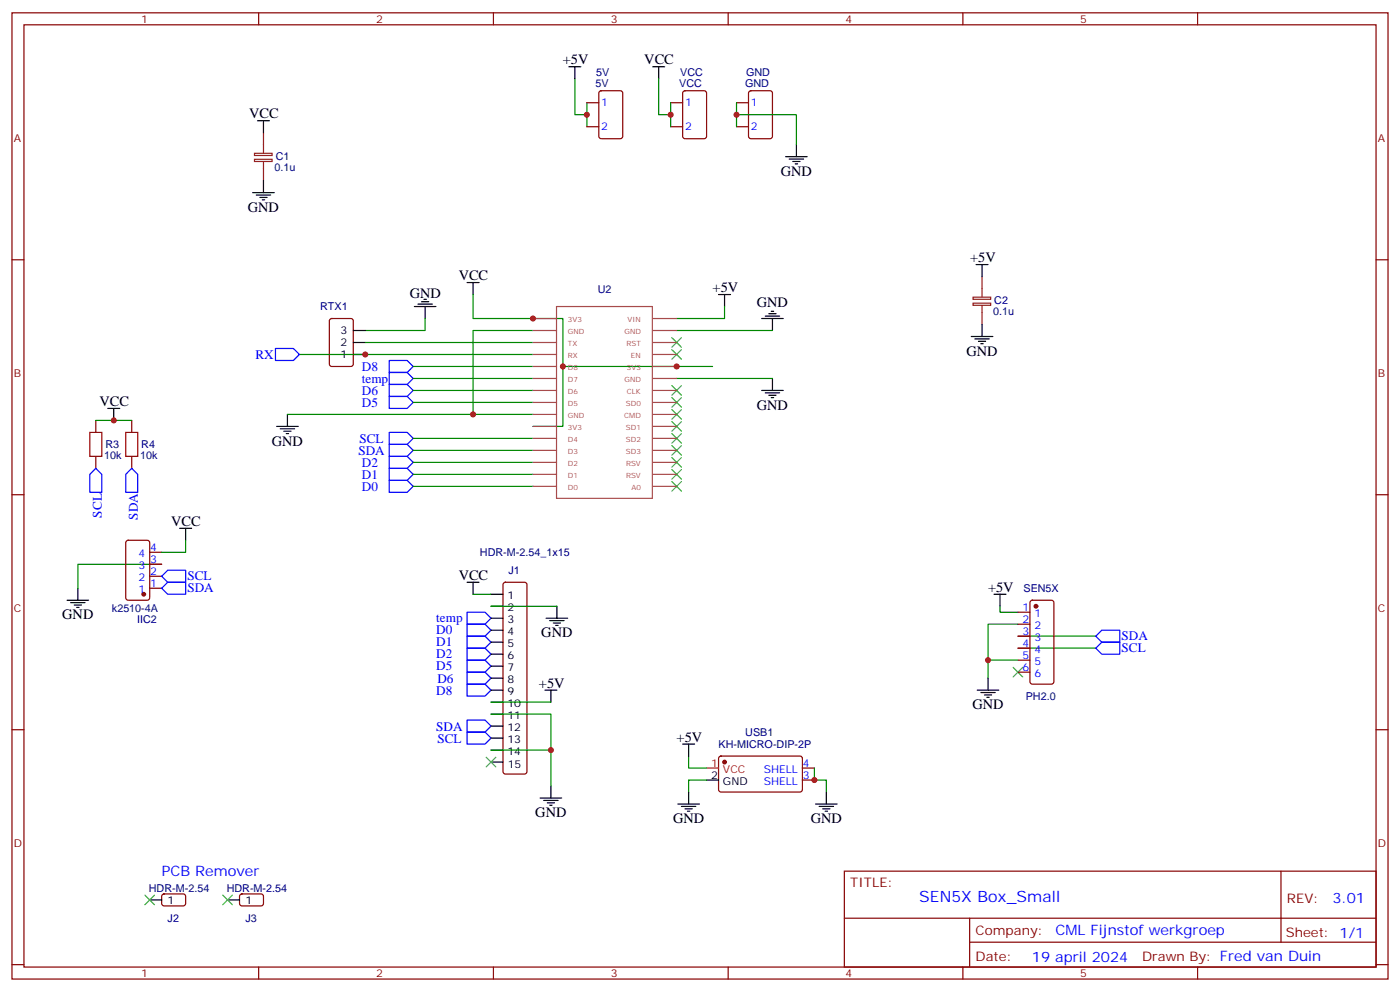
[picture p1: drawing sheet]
<svg xmlns="http://www.w3.org/2000/svg" width="412mm" height="292mm" viewBox="0 0 412 292" stroke-linecap="round" stroke-linejoin="round" font-family="sans-serif">
<g fill="none" stroke="#870000" stroke-width=".35">
<path d="M3.5 3.8h405.4v284.3h-405.4zM7.1 7.3h398.2v277.3h-398.2zM76.2 3.8v3.5M145.3 3.8v3.5M214.5 3.8v3.5M283.6 3.8v3.5M352.8 3.8v3.5M172.9 30.2h3.5M172.9 37.3h3.5M176.6 26.9l.5-.2h5.6l.7 .4v13l-.4 .7h-5.9l-.7-.4v-13zM197.6 30.2h3.5M197.6 37.3h3.5"/>
<path d="M201.3 26.9l.5-.2h5.6l.7 .4v13l-.4 .7h-5.9l-.7-.4v-13zM217 30.2h3.5M217 37.3h3.5M220.7 26.9l.5-.2h5.6l.7 .4v13l-.4 .7h-5.9l-.7-.4v-13zM3.5 76.4h3.6M405.3 76.4h3.6M97.2 93.9l.5-.2h5.7l.6 .5 .1 12.9-.5 .7h-5.9l-.6-.4-.1-13zM28.2 123.7v3.5M28.2 134.3v3.5M38.8 123.7v3.5M38.8 134.3v3.5M3.5 145.6h3.6"/>
<path d="M37.3 159.2l.4-.2h5.7l.6 .4 .1 16.5-.5 .7h-5.9l-.6-.4-.1-16.5zM405.3 145.6h3.6M44.1 173.1h3.5M44.1 169.6h3.5M44.1 166.1h3.5M44.1 162.5h3.5M148.4 171.6l.5-.3h5.6l.5 .3 .2 .4v55.1l-.2 .5-.5 .2h-5.6l-.5-.2-.2-.5v-55.1zM303.6 176.8l.5-.2h5.6l.7 .5v23.5l-.4 .7h-5.9l-.7-.4v-23.6zM299.9 180.2h3.5M299.9 183.7h3.5M299.9 187.2h3.5M299.9 190.7h3.5"/>
<path d="M299.9 194.3h3.5M299.9 197.8h3.5M3.5 214.7h3.6M405.3 214.7h3.6M211.9 222.7l.5-.2 23.5 .1 .5 .6-.1 9.4-.6 .5-23.6-.1-.4-.6v-9.2zM236.4 229.6h3.5M236.4 226h3.5M248.7 256.4h156.6v28.2h-156.6zM377.3 256.4v20.9M47.9 263.3l.4-.2h5.9l.5 .7-.1 2.4-.6 .4-5.9-.1-.5-.6v-2.1zM70.8 263.3l.5-.2h5.9l.4 .7-.1 2.4-.6 .4-5.9-.1-.4-.6v-2.1zM248.7 270.2h156.5"/>
<path d="M285.6 277.3h119.6M285.6 270.2v14.1M3.5 283.9h3.6M76.2 284.6v3.5M145.3 284.6v3.5M214.5 284.6v3.5M283.6 284.6v3.5M352.8 284.6v3.5M405.3 283.9h3.6"/>
</g>
<g fill="none" stroke="#008700" stroke-width=".35">
<path d="M169.3 23.2v10.6h3.6M172.9 30.2v7.1M194 23.2v10.6h3.6M197.6 30.2v7.1M217 33.8h17.6v8.8M217 30.2v7.1M125.2 93.7v3.6h-17.6M139.3 86.7v7h26.5v31.8h-8.8M157 97.3h-17.7v24.7h17.7M199.3 97.3h28.2M213.4 90.2v3.5h-14.1M88.2 104.3h68.8"/>
<path d="M107.6 100.8h49.4M121.7 107.8h35.3M121.7 111.4h35.3M121.7 114.9h35.3M121.7 118.4h35.3M165.8 107.8h44.1M199.3 111.4h28.2M28.2 123.7h10.6M84.7 122h54.6M121.7 132.5h35.3M121.7 129h35.3M121.7 139.6h35.3"/>
<path d="M121.7 136.1h35.3M54.7 159v3.5h-7.1M121.7 143.1h35.3M47.6 166.1h-24.7v7M139.3 174.9h5.3M144.6 178.4h19.4M294.6 178.4v1.8h5.3M291 194.3h8.9M299.9 183.7h-8.9v15.9M299.9 190.7h22.9M299.9 187.2h22.9M144.6 210.1h17.7v10.6"/>
<path d="M144.6 206.6h17.7M144.6 220.7h17.7v10.6M202.8 222.5v3.5h5.3M208.1 229.6h-5.3v3.5M239.9 226v3.6h3.5v3.5"/>
</g>
<g fill="none" stroke="#000" stroke-width=".35">
<path d="M167.6 19.6h3.5M169.3 19.6v3.6M192.3 19.6h3.5M194 19.6v3.6M75.8 35.5h3.6M77.6 35.5v3.6M74.4 56.7h6.4M75.5 57.4h4.2M76.6 58.1h2.1M77.3 58.8h.7M77.6 53.2v3.5M231.4 46.1h6.4"/>
<path d="M232.5 46.8h4.2M233.5 47.5h2.2M234.2 48.2h.7M234.6 42.6v3.5M287.5 77.9h3.5M289.3 77.9v3.5M104.1 97.3h3.5M122.1 90.2h6.3M123.1 89.5h4.3M124.2 88.8h2.1M124.9 88.1h.7M125.2 90.2v3.5"/>
<path d="M137.6 83.1h3.5M139.3 83.1v3.6M211.7 86.7h3.5M213.4 86.7v3.5M224.4 93.7h6.3M225.4 93h4.3M226.5 92.3h2.1M227.2 91.6h.7M227.5 93.7v3.6M286.1 99h6.4M287.2 99.7h4.2M289.3 95.5v3.5"/>
<path d="M104.1 104.3h3.5M104.1 100.8h3.5M224.4 114.9h6.3M225.4 115.6h4.3M226.5 116.3h2.1M227.2 117h.7M227.5 111.4v3.5M288.2 100.4h2.1M288.9 101.1h.7M31.7 120.2h3.6M33.5 120.2v3.5M81.5 125.5h6.3"/>
<path d="M82.5 126.2h4.3M83.6 126.9h2.1M84.3 127.6h.7M84.7 122v3.5M52.9 155.5h3.5M54.7 155.5v3.5M19.8 176.6h6.3M20.8 177.3h4.2M21.9 178h2.1M22.6 178.8h.7M22.9 173.1v3.5M137.6 171.3h3.5"/>
<path d="M139.3 171.3v3.6M144.6 174.9h3.6M144.6 178.4h3.6M164 178.4v3.5M292.8 174.9h3.5M294.6 174.9v3.5M144.6 181.9h3.6M144.6 185.5h3.6M144.6 189h3.6M144.6 192.5h3.6M144.6 196h3.6M144.6 199.6h3.6"/>
<path d="M160.9 181.9h6.3M161.9 182.6h4.3M163 183.3h2.1M163.7 184h.7M291 199.6v3.5M144.6 203.1h3.6M144.6 206.6h3.6M144.6 210.1h3.6M144.6 213.7h3.6M144.6 217.2h3.6M160.5 203.1h3.5M162.3 203.1v3.5"/>
<path d="M201.1 219h3.5M202.8 219v3.5M287.9 203.1h6.3M288.9 203.8h4.3M290 204.5h2.1M290.7 205.2h.7M144.6 220.7h3.6M144.6 224.3h3.6M159.1 234.8h6.4M160.2 235.5h4.2M161.2 236.3h2.1M161.9 237h.7"/>
<path d="M162.3 231.3v3.5M199.7 236.6h6.3M200.7 237.3h4.3M201.8 238h2.1M202.5 238.7h.7M202.8 233.1v3.5M208.1 229.6h3.6M240.2 236.6h6.4M241.3 237.3h4.2M242.4 238h2.1M243.1 238.7h.7M243.4 233.1v3.5"/>
<path d="M44.1 264.8h3.5M67 264.8h3.6"/>
</g>
<g fill="none" stroke="#00f" stroke-width=".35">
<path d="M81.1 102.6h5.3l1.8 1.7-1.8 1.8h-5.3zM114.7 109.6h5.2l1.8 1.8-1.8 1.7h-5.2zM114.7 113.1h5.2l1.8 1.8-1.8 1.8h-5.2zM114.7 106.1h5.2l1.8 1.7-1.8 1.8h-5.2zM114.7 116.7h5.2l1.8 1.7-1.8 1.8h-5.2zM28.2 137.8l1.8 1.8v5.3h-3.5v-5.3zM38.8 137.8l1.8 1.8v5.3h-3.6v-5.3zM114.7 130.8h5.2l1.8 1.7-1.8 1.8h-5.2zM114.7 127.2h5.2l1.8 1.8-1.8 1.8h-5.2zM114.7 134.3h5.2l1.8 1.8-1.8 1.7h-5.2zM114.7 137.8h5.2l1.8 1.8-1.8 1.8h-5.2zM114.7 141.4h5.2l1.8 1.7-1.8 1.8h-5.2z"/>
<path d="M47.6 169.6l1.8-1.8h5.3v3.5h-5.3zM49.4 171.3h5.3v3.6h-5.3l-1.8-1.8zM137.6 187.2h5.3l1.7 1.8-1.7 1.7h-5.3zM137.6 183.7h5.3l1.7 1.8-1.7 1.7h-5.3zM137.6 180.2h5.3l1.7 1.7-1.7 1.8h-5.3zM137.6 197.8h5.3l1.7 1.8-1.7 1.7h-5.3zM137.6 190.7h5.3l1.7 1.8-1.7 1.8h-5.3zM137.6 194.3h5.3l1.7 1.7-1.7 1.8h-5.3zM322.8 187.2l1.8-1.7h5.2v3.5h-5.2zM322.8 190.7l1.8-1.7h5.2v3.5h-5.2zM137.6 201.3h5.3l1.7 1.8-1.7 1.8h-5.3zM137.6 215.4h5.3l1.7 1.8-1.7 1.8h-5.3z"/>
<path d="M137.6 211.9h5.3l1.7 1.8-1.7 1.7h-5.3z"/>
</g>
<g fill="none" stroke="#3c3" stroke-width=".35">
<path d="M197.9 99.4l2.8 2.8M200.7 99.4l-2.8 2.8M197.9 117l2.8 2.8M197.9 113.5l2.8 2.8M197.9 102.9l2.8 2.8M200.7 117l-2.8 2.8M200.7 113.5l-2.8 2.8M200.7 102.9l-2.8 2.8M197.9 131.1l2.8 2.8M197.9 127.6l2.8 2.8M197.9 124.1l2.8 2.8M197.9 120.5l2.8 2.9"/>
<path d="M197.9 134.7l2.8 2.8M197.9 138.2l2.8 2.8M200.7 131.1l-2.8 2.8M200.7 127.6l-2.8 2.8M200.7 124.1l-2.8 2.8M200.7 120.5l-2.8 2.9M200.7 134.7l-2.8 2.8M200.7 138.2l-2.8 2.8M197.9 141.7l2.8 2.8M200.7 141.7l-2.8 2.8M298.4 196.4l2.9 2.8M301.3 196.4l-2.9 2.8"/>
<path d="M143.2 222.8l2.8 2.9M146 222.8l-2.8 2.9M42.7 263.4l2.8 2.8M45.5 263.4l-2.8 2.8M65.6 263.4l2.8 2.8M68.4 263.4l-2.8 2.8"/>
</g>
<g fill="#870000" stroke="#870000" stroke-width=".35">
<circle cx="42.3" cy="174.9" r=".53"/>
<circle cx="305.2" cy="178.4" r=".53"/>
<circle cx="213.4" cy="224.3" r=".53"/>
</g>
<path d="M26.5 127.2h3.5v7.1h-3.5zM37 127.2h3.6v7.1h-3.6z" fill="none" stroke="#a10000" stroke-width=".35"/>
<path d="M77.6 39.1v5.9M75 45.1h5.2v.7h-5.2zM75 46.9h5.2v.6h-5.2zM77.6 47.5v5.7M286.6 87.5h5.2v.6h-5.2zM286.6 89.2h5.2v.7h-5.2zM289.3 81.4v6M289.3 89.9v5.6" fill="none" stroke="#8c2424" stroke-width=".35"/>
<path d="M208.1 226h3.6" fill="none" stroke="#f00" stroke-width=".35"/>
<g fill="none" stroke="#a64a4a" stroke-width=".35">
<path d="M157 93.7h6.9M157 97.3h6.9M163.9 90.2h28.3v56.4h-28.3zM192.4 93.7h6.9M192.4 97.3h6.9M157 107.8h6.9M157 114.9h6.9M157 118.4h6.9M157 111.4h6.9M157 104.3h6.9M157 100.8h6.9M192.4 107.8h6.9"/>
<path d="M192.4 114.9h6.9M192.4 118.4h6.9M192.4 111.4h6.9M192.4 104.3h6.9M192.4 100.8h6.9M157 125.5h6.9M157 122h6.9M157 139.6h6.9M157 136.1h6.9M157 132.5h6.9M157 129h6.9M192.4 125.5h6.9"/>
<path d="M192.4 122h6.9M192.4 139.6h6.9M192.4 136.1h6.9M192.4 132.5h6.9M192.4 129h6.9M157 143.1h6.9M192.4 143.1h6.9"/>
</g>
<g fill="#c00">
<circle cx="217" cy="33.8" r=".88"/>
<circle cx="197.6" cy="33.8" r=".88"/>
<circle cx="172.9" cy="33.8" r=".88"/>
<circle cx="165.8" cy="107.8" r=".88"/>
<circle cx="139.3" cy="122" r=".88"/>
<circle cx="33.5" cy="123.7" r=".88"/>
<circle cx="107.6" cy="104.3" r=".88"/>
<circle cx="291" cy="194.3" r=".88"/>
<circle cx="239.9" cy="229.6" r=".88"/>
<circle cx="157" cy="93.7" r=".88"/>
<circle cx="199.3" cy="107.8" r=".88"/>
<circle cx="162.3" cy="220.7" r=".88"/>
</g>
<text font-size="4.6" fill="#00f" x="270.8" y="265.4">SEN5X Box_Small</text>
<g font-size="4.2">
<text x="165.8" y="18.9">+5V</text>
<text x="189.8" y="18.9">VCC</text>
<text x="73.4" y="34.8">VCC</text>
<text x="230" y="51.8">GND</text>
<text x="73" y="62.3">GND</text>
<text x="285.8" y="77.2">+5V</text>
<text x="135.1" y="82.4">VCC</text>
<text x="120.7" y="87.7">GND</text>
<text x="209.9" y="86">+5V</text>
<text x="223" y="90.4">GND</text>
<text x="284.7" y="104.7">GND</text>
<text x="29.3" y="119.5">VCC</text>
<text x="223" y="120.5">GND</text>
<text x="80.1" y="131.1">GND</text>
<text x="50.4" y="154.8">VCC</text>
<text x="135.1" y="170.6">VCC</text>
<text x="291" y="174.2">+5V</text>
<text x="18.3" y="182.3">GND</text>
<text x="159.5" y="187.6">GND</text>
<text x="158.7" y="202.4">+5V</text>
<text x="286.5" y="208.7">GND</text>
<text x="199.3" y="218.3">+5V</text>
<text x="157.7" y="240.5">GND</text>
<text x="198.3" y="242.3">GND</text>
<text x="238.8" y="242.3">GND</text>
</g>
<g font-size="4.2" fill="#00f">
<text x="47.6" y="257.8">PCB Remover</text>
<text x="392.5" y="265.6">3.01</text>
<text x="310.9" y="275.2">CML Fijnstof werkgroep</text>
<text x="304" y="283">19 april 2024</text>
</g>
<g font-size="3.9" fill="#00f">
<text x="75.2" y="105.5">RX</text>
<text x="106.6" y="112.8">temp</text>
<text x="106.6" y="109.3">D8</text>
<text x="106.6" y="116.4">D6</text>
<text x="106.6" y="119.9">D5</text>
<text x="105.9" y="130.4">SCL</text>
<text x="105.6" y="133.9">SDA</text>
<text x="106.6" y="137.5">D2</text>
<text x="106.6" y="141.1">D1</text>
<text x="106.6" y="144.6">D0</text>
<text x="30" y="152.3" transform="rotate(-90 30 152.3)">SCL</text>
<text x="40.6" y="152.9" transform="rotate(-90 40.6 152.9)">SDA</text>
<text x="55.2" y="170.6">SCL</text>
<text x="55.2" y="174.2">SDA</text>
<text x="128.5" y="183.2">temp</text>
<text x="128.5" y="190.2">D1</text>
<text x="128.5" y="186.7">D0</text>
<text x="330.4" y="188.3">SDA</text>
<text x="330.4" y="191.8">SCL</text>
<text x="128.5" y="193.8">D2</text>
<text x="128.5" y="197.3">D5</text>
<text x="128.8" y="201">D6</text>
<text x="128.5" y="204.5">D8</text>
<text x="128.5" y="215.1">SDA</text>
<text x="128.8" y="218.6">SCL</text>
</g>
<g font-size="3.9" fill="#800">
<text x="250.5" y="260.9">TITLE:</text>
<text x="379.1" y="265.6">REV:</text>
<text x="287.4" y="275.1">Company:</text>
<text x="378.7" y="275.8">Sheet: 1/1</text>
<text x="287.4" y="282.8">Date:</text>
<text x="336.4" y="282.9">Drawn By: Fred van Duin</text>
</g>
<g font-size="3.2" fill="#800">
<text x="41.6" y="6.8">1</text>
<text x="110.8" y="6.8">2</text>
<text x="179.9" y="6.8">3</text>
<text x="249.1" y="6.8">4</text>
<text x="318.2" y="6.8">5</text>
<text x="4.1" y="41.9">A</text>
<text x="405.9" y="41.9">A</text>
<text x="4.1" y="111">B</text>
<text x="405.9" y="111">B</text>
<text x="4.1" y="180.2">C</text>
<text x="405.9" y="180.2">C</text>
<text x="4.1" y="249.3">D</text>
<text x="405.9" y="249.3">D</text>
<text x="41.6" y="287.6">1</text>
<text x="110.8" y="287.6">2</text>
<text x="179.9" y="287.6">3</text>
<text x="249.1" y="287.6">4</text>
<text x="318.2" y="287.6">5</text>
</g>
<g font-size="3.2" fill="#000080">
<text x="175.7" y="22.4">5V</text>
<text x="200.4" y="22.4">VCC</text>
<text x="219.8" y="22.4">GND</text>
<text x="175.4" y="25.6">5V</text>
<text x="200.1" y="25.6">VCC</text>
<text x="219.5" y="25.6">GND</text>
<text x="81.2" y="47.2">C1</text>
<text x="80.9" y="50.3">0.1u</text>
<text x="176.1" y="86.1">U2</text>
<text x="292.9" y="89.5">C2</text>
<text x="94.3" y="91.3">RTX1</text>
<text x="292.5" y="92.7">0.1u</text>
<text x="31" y="131.8">R3</text>
<text x="41.6" y="131.8">R4</text>
<text x="30.7" y="135">10k</text>
<text x="41.3" y="135">10k</text>
<text x="141.4" y="163.6">HDR-M-2.54_1x15</text>
<text x="149.8" y="168.9">J1</text>
<text x="301.5" y="174.2">SEN5X</text>
<text x="33" y="180.2">k2510-4A</text>
<text x="40.4" y="183.3">IIC2</text>
<text x="302.2" y="205.9">PH2.0</text>
<text x="211.7" y="220.1">KH-MICRO-DIP-2P</text>
<text x="219.5" y="216.5">USB1</text>
<text x="43.8" y="262.4">HDR-M-2.54</text>
<text x="66.8" y="262.4">HDR-M-2.54</text>
<text x="49.4" y="271.3">J2</text>
<text x="72.3" y="271.3">J3</text>
</g>
<g font-size="3.2" fill="#00f">
<text x="177.1" y="31.3">1</text>
<text x="201.8" y="31.3">1</text>
<text x="221.2" y="31.3">1</text>
<text x="177.1" y="38.3">2</text>
<text x="201.8" y="38.3">2</text>
<text x="221.2" y="38.3">2</text>
<text x="40.8" y="167.5">3</text>
<text x="40.8" y="163.9">4</text>
<text x="44.3" y="165.7">3</text>
<text x="44.3" y="162.2">4</text>
<text x="40.8" y="171">2</text>
<text x="44.3" y="172.8">1</text>
<text x="44.3" y="169.2">2</text>
<text x="40.8" y="174.5">1</text>
<text x="301.2" y="179.8">1</text>
<text x="301.2" y="183.3">2</text>
<text x="304.7" y="181.6">1</text>
<text x="304.7" y="185.1">2</text>
<text x="301.2" y="186.9">3</text>
<text x="301.2" y="190.4">4</text>
<text x="304.7" y="188.6">3</text>
<text x="301.2" y="193.9">5</text>
<text x="301.2" y="197.4">6</text>
<text x="304.7" y="192.2">4</text>
<text x="304.7" y="195.7">5</text>
<text x="304.7" y="199.2">6</text>
<text x="225" y="227.4">SHELL</text>
<text x="236.5" y="225.7">4</text>
<text x="225" y="231">SHELL</text>
<text x="236.5" y="229.2">3</text>
</g>
<g font-size="3.2">
<text x="100.3" y="98.3">3</text>
<text x="100.3" y="101.8">2</text>
<text x="100.3" y="105.4">1</text>
<text x="149.5" y="176.3">1</text>
<text x="149.5" y="179.8">2</text>
<text x="149.5" y="183.3">3</text>
<text x="149.5" y="186.9">4</text>
<text x="149.5" y="190.4">5</text>
<text x="149.5" y="193.9">6</text>
<text x="149.5" y="197.4">7</text>
<text x="149.5" y="201">8</text>
<text x="149.5" y="204.5">9</text>
<text x="149.5" y="208">10</text>
<text x="149.5" y="211.6">11</text>
<text x="149.5" y="215.1">12</text>
<text x="149.5" y="218.6">13</text>
<text x="149.5" y="222.1">14</text>
<text x="149.6" y="226">15</text>
<text x="209.5" y="229.2">2</text>
<text x="213" y="231">GND</text>
<text x="49.4" y="265.9">1</text>
<text x="72.3" y="265.9">1</text>
</g>
<g font-size="3.2" fill="#f00">
<text x="209.5" y="225.7">1</text>
<text x="213" y="227.4">VCC</text>
</g>
<g font-size="2.1" fill="#a54b4b">
<text x="167.3" y="94.8">3V3</text>
<text x="184.9" y="94.8">VIN</text>
<text x="167.3" y="98.3">GND</text>
<text x="167.3" y="101.8">TX</text>
<text x="183.9" y="98.3">GND</text>
<text x="184.6" y="101.8">RST</text>
<text x="167.3" y="105.4">RX</text>
<text x="185.9" y="105.4">EN</text>
<text x="167.3" y="112.4">D7</text>
<text x="167.3" y="108.9">D8</text>
<text x="183.9" y="112.4">GND</text>
<text x="184.7" y="108.9">3V3</text>
<text x="167.3" y="119.5">D5</text>
<text x="167.3" y="115.9">D6</text>
<text x="184.4" y="119.5">SD0</text>
<text x="184.7" y="115.9">CLK</text>
<text x="167.3" y="123">GND</text>
<text x="183.9" y="123">CMD</text>
<text x="167.3" y="126.5">3V3</text>
<text x="167.3" y="130.1">D4</text>
<text x="184.4" y="126.5">SD1</text>
<text x="184.4" y="130.1">SD2</text>
<text x="167.3" y="137.1">D2</text>
<text x="167.3" y="133.6">D3</text>
<text x="184.4" y="133.6">SD3</text>
<text x="184.4" y="137.1">RSV</text>
<text x="167.3" y="140.6">D1</text>
<text x="184.4" y="140.6">RSV</text>
<text x="167.3" y="144.2">D0</text>
<text x="186" y="144.2">A0</text>
</g>
</svg>
